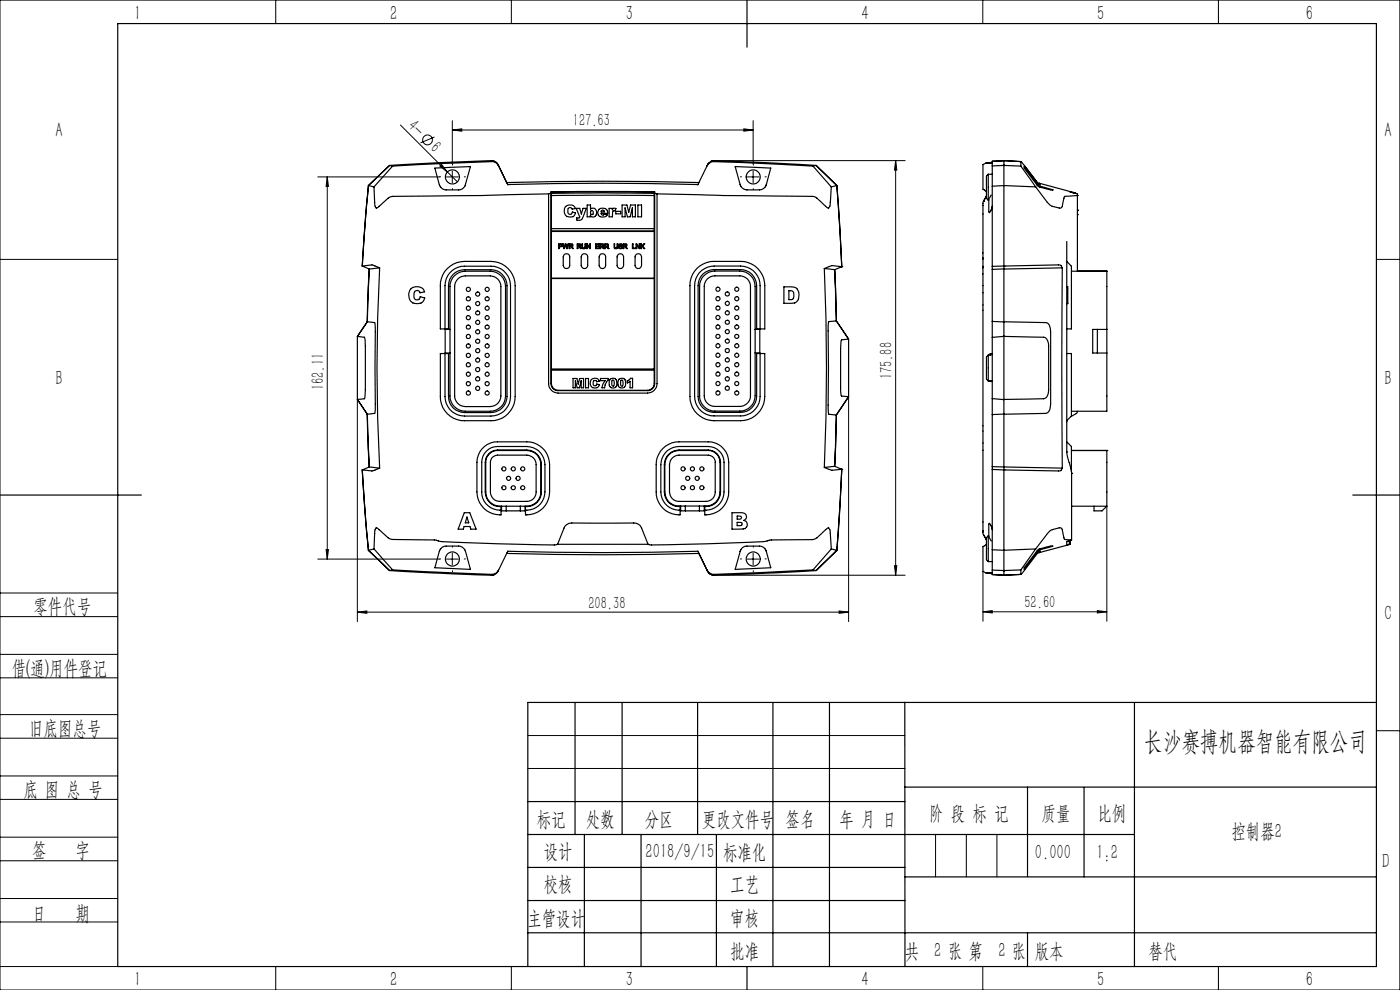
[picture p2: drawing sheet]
<svg xmlns="http://www.w3.org/2000/svg" width="297mm" height="210mm" viewBox="0 0 297 210" stroke-linecap="round" stroke-linejoin="round" font-family="sans-serif">
<g fill="none" stroke="#000" stroke-width=".21">
<path d="M0 0h297v210h-297zM58.5 0v5M108.5 0v5M208.5 0v5M258.5 0v5M67.4 37.5h25.8M69.4 37.5v81.1M69.4 37.5l.3 2h-.5zM84.9 26.5l10 10M92.2 29.1l-3 1.2M93.3 35.2l.4-.3 1.2 1.6zM94.7 37.5h2.5"/>
<path d="M94.9 36.5l2.1 2.1M96 27.6l2-.3v.5zM96 25.6v9.2M96 36.3v2.5M96 27.6h63.8M151.5 34.1h40.5M157.8 27.3l2 .3-2 .2zM158.5 37.5h2.5M159.8 25.6v9.2M159.8 36.3v2.5M190 34.1v87.9M190 34.1l.3 2h-.5z"/>
<path d="M0 55h25M292 55h5M75.8 84.7v47.2M180 84.2v47.7M67.4 118.6h25.8M69.2 116.6h.5l-.3 2zM94.7 118.6h2.5M96 117.3v2.5M158.5 118.6h2.5M159.8 117.3v2.5M234.8 107.4v24.4M0 138.8h25"/>
<path d="M0 125.8h25M0 130.8h25M75.8 129.8l2-.2v.5zM75.8 129.8h104.2M151.5 122h40.5M178 129.6l2 .2-2 .3zM189.8 120h.5l-.3 2zM208.5 129.8l2-.3v.5zM208.5 121.2v10.6M208.5 129.8h26.3M232.8 129.5l2 .3-2 .2zM0 143.8h25"/>
<path d="M0 156.6h25M0 151.6h25M112 156h80M292 155h5M0 169.6h25M0 164.6h25M0 177.6h25M112 163h80M198.5 177v9M205 177v9M211.5 177v9M0 182.6h25"/>
<path d="M0 190.6h25M0 195.6h25M0 205h25M58.5 205v5M108.5 205v5M208.5 205v5M258.5 205v5"/>
<circle cx="90.7" cy="29.7" r="1.05"/>
</g>
<g fill="none" stroke="#000" stroke-width=".21" stroke-dasharray="30.5 1.3 1.3 1.3">
<path d="M93.5 37.5h-.3M96 35v-.2M98.5 37.5h.2M157.3 37.5h-.2M159.8 35v-.2M162.3 37.5h.3M96 40v.3M159.8 40v.3M93.5 118.6h-.3M96 116.1v-.3M98.5 118.6h.2M157.3 118.6h-.2"/>
<path d="M159.8 116.1v-.3M162.3 118.6h.3M96 121.1v.2M159.8 121.1v.2"/>
</g>
<g fill="none" stroke="#000" stroke-width=".25">
<path d="M25 5h267v200h-267zM158.5 0v10M78.2 39.4l-.6 6.3-.7 10.7M78.2 39.4l1.1 .2M79.3 39.6l.2 3.3a1.05 1.05 0 0 0 .4 1.2l2.4-2.1 1-.3 18.9-.2M82.6 35.1l-4.5 4.3-1.3 17M82.7 35.1l-4.5 4.3M82.7 35.1l.6 .1M83.3 35.2l-4 4.4M92.3 35.7l7.5-.4-1.1 3.8a1.5 1.5 0 0 1-1.4 1.2h-2.6a1.56 1.56 0 0 1-1.5-1.1zM104.2 34.1a1.53 1.53 0 0 1 1.5 .8M105.7 34.9l1.8 3.8a736.7 736.7 0 0 1 40.8 0"/>
<path d="M105.7 34.9a1.61 1.61 0 0 0-1.5-.8l-21.5 1M105.7 34.9l.1 .3M105.8 35.2a1.5 1.5 0 0 0-1.4-.9l-21.1 .9M105.8 35.2l1.9 4M107.7 39.1a721.5 721.5 0 0 1 40.4 0M150 35.2a1.6 1.6 0 0 1 1.4-.9l21.1 .9M150 35.2l-2 4M150.1 34.9a1.48 1.48 0 0 1 1.4-.8l21.6 1M150.1 34.9l-.1 .3M150.4 34.6l-.3 .3M151.5 34.1l-.5 .1M157 39l-1-3.7 7.5 .4-.9 3.5a1.54 1.54 0 0 1-1.5 1.1h-2.6a1.52 1.52 0 0 1-1.5-1.2"/>
<path d="M172.5 35.2l3.9 4.4M173.1 35.1l4.4 4.3M173.1 35.1l-.6 .1M173.2 35.1l4.4 4.3 1 17.2M176.4 39.6l-.2 2.9a1.84 1.84 0 0 1-.5 1.7l-1.4-1.2a2.39 2.39 0 0 0-2-1.3l-18.8-.2-14.1-.4M177.5 39.4l1.1 17.2M177.5 39.4l-1.1 .2M209.1 34.6l-.6 .3v4.6a.8 .8 0 0 0 .6 1l.2 .2M209.7 37v5.5M209.7 37l-.4 .4v4.7l.4 .4M209.7 37h.8M210.5 39.5v17"/>
<path d="M210.5 35.2v4.3M213 35.1h.1M213 39.4v17M213 35.1v4.3M213 34.1l-2.5 .1-.1 .3-1.3 .1 1.4 .1v.5M213 39.4l6.7 .2M213 35.1l3.6 .1M213 39.4l-2.5 .1M213 35.1l-2.5 .1M216.6 35.2l3.1 4.4M216.6 35.2v-.9l3.6 4.6M216.6 34.3l-3.6-.2v1"/>
<path d="M217.3 35.3l2.8 3.9a3.6 3.6 0 0 0 2.1 .7l1.2 .4-1.3-.2-1.7-.5-.3-.2-2.8-3.7zM219.7 39.6l2.5 3.3a3.3 3.3 0 0 0 2.8 1.2l.4-.3 .5-2.1 2.7-.2M220.2 38.9l.5 .3M220.2 38.9h.4M220.5 39.1v-.2l6.5 1.7M76.8 56.4h.1M76.9 56.4l2.1-.2 1.5 .6M76.9 56.4l1.5 .7M78.3 57l-.4 11.3-2.1 3.1M78.4 57.1l-.5 11.2M80.5 56.8a399.8 399.8 0 0 0 0 42.5M80.5 56.8l-2.1 .3"/>
<path d="M94.9 57a5.1 5.1 0 0 1 3.7-1.6h5.5a5.2 5.2 0 0 1 5.2 5.2v23.5a5.1 5.1 0 0 1-5.2 5.1h-5.5a5.1 5.1 0 0 1-5.2-5.1v-9.1h1.7v9.1a3.4 3.4 0 0 0 3.5 3.4h5.5a3.4 3.4 0 0 0 3.5-3.4v-23.5a3.4 3.4 0 0 0-3.5-3.4h-5.5a3.4 3.4 0 0 0-3.5 3.4v9.2h-1.7v-9.2a5.2 5.2 0 0 1 1.5-3.6zM96.4 58.5a3.3 3.3 0 0 1 2.3-1h5.3a3.3 3.3 0 0 1 3.2 3.3v23.2a3.3 3.3 0 0 1-3.2 3.2h-5.3a3.3 3.3 0 0 1-3.2-3.2v-23.2a3.3 3.3 0 0 1 .9-2.3zM97.1 59.2a2.15 2.15 0 0 1 1.6-.7h5.3a2.29 2.29 0 0 1 2.3 2.3v23.2a2.29 2.29 0 0 1-2.3 2.2h-5.3a2.29 2.29 0 0 1-2.3-2.2v-23.2a2.31 2.31 0 0 1 .7-1.6zM102.2 41.5h.1M116.4 41.1l-14.1 .4M116.4 41.1v40.3a2.05 2.05 0 0 0 2 2h19a2.05 2.05 0 0 0 2-2v-40.3M116.9 41v40.4a1.51 1.51 0 0 0 1.5 1.5h19a1.51 1.51 0 0 0 1.5-1.5v-40.4M116.9 41v-.3l5.5-.1 16.5 .1v.3M116.9 41l-.5 .1M117 41.5h21.8M117 41h21.8M117 41v-.3l5.4-.1 16.4 .1v.3"/>
<path d="M117 59.1h21.8v22.3a1.45 1.45 0 0 1-1.4 1.4h-19a1.45 1.45 0 0 1-1.4-1.4zM117 49.1h21.8v9.9h-21.8zM117 41v8h21.8v-8M117 48.5h21.8M118.5 51.7h.5a.31 .31 0 0 1 .2 .4 .31 .31 0 0 1-.3 .2h-.3v.4h-.1zM118.6 51.8l.5 .1v.2l-.5 .1zM119.3 51.7h.2l.2 .9 .2-.9h.2l.2 .9 .3-.9-.2 1h-.2l-.2-.8-.3 .8h-.1zM119.7 54a.69 .69 0 0 1 .7-.1 .69 .69 0 0 1 .5 .6v1.8a.69 .69 0 0 1-.7 .7 .69 .69 0 0 1-.7-.7v-1.8zM120 43.8a1.27 1.27 0 0 1 2.1 .4l-.7 .2a.47 .47 0 0 0-.5-.4 .47 .47 0 0 0-.4 .4v.5a.48 .48 0 0 0 .4 .6 .48 .48 0 0 0 .5-.5l.7 .2a1.29 1.29 0 0 1-1.9 .6 1.29 1.29 0 0 1-.2-2zM120.8 51.7h.3a.29 .29 0 0 1 .4 .2 .29 .29 0 0 1-.2 .4l.3 .4h-.1l-.4-.4h-.2v.4h-.1zM120.9 51.8l.4 .1a.16 .16 0 0 1 .1 .2 .16 .16 0 0 1-.2 .1h-.3zM122.2 44.2h.8l.3 1.2 .4-1.2h.7l-.8 2.1-.4 .4h-.8l-.1-.5h.5l.2-.2z"/>
<path d="M122.4 51.7h.4a.29 .29 0 0 1 .4 .2 .29 .29 0 0 1-.2 .4l.3 .4h-.1l-.4-.4h-.2v.4h-.2zM122.6 51.8h.3a.19 .19 0 0 1 .2 .3 .19 .19 0 0 1-.3 .1h-.2zM123.5 51.7l.1 .7a.27 .27 0 0 0 .3 .2 .27 .27 0 0 0 .2-.3v-.6h.1v.5a.4 .4 0 0 1-.3 .6 .4 .4 0 0 1-.4-.4zM123.5 54a.69 .69 0 0 1 .8-.1 .69 .69 0 0 1 .4 .6v1.8a.69 .69 0 0 1-.7 .7 .69 .69 0 0 1-.7-.7v-1.8zM124.5 51.7h.1l.5 .8 .1-.8v1l-.6-.7v.7h-.1zM124.6 43.5h.7v.9a.79 .79 0 0 1 .9-.1 .79 .79 0 0 1 .4 .8l-.1 .5a.71 .71 0 0 1-1.3 .1v.3h-.6zM125.3 44.8l.3-.1a.49 .49 0 0 1 .1 .8 .44 .44 0 0 1-.4-.2 .44 .44 0 0 1 0-.5zM126.4 51.7h.7l-.6 .1v.4h.5v.1h-.5v.3l.6 .1h-.7zM127.1 44.4a1.09 1.09 0 0 1 1.8 .5v.4h-1.4a.36 .36 0 0 0 .3 .3 .36 .36 0 0 0 .4-.1h.7l-.1 .2a1.15 1.15 0 0 1-2-.4zM127.3 51.7h.4a.29 .29 0 0 1 .4 .3 .29 .29 0 0 1-.3 .3l.4 .4h-.2l-.3-.4h-.3v.4h-.1zM127.3 54a.69 .69 0 0 1 .8-.1 .69 .69 0 0 1 .4 .6v1.8a.69 .69 0 0 1-.7 .7 .69 .69 0 0 1-.7-.7v-1.8zM127.4 51.8l.5 .1 .1 .2-.6 .1z"/>
<path d="M127.6 44.7l.4-.1 .2 .3h-.7zM128.3 51.7h.4a.29 .29 0 0 1 .4 .2 .29 .29 0 0 1-.3 .4l.4 .4h-.2l-.3-.4h-.3v.4h-.1zM128.4 51.8l.4 .1a.16 .16 0 0 1 .2 .2 .16 .16 0 0 1-.2 .1h-.4zM129.2 44.2h.7v.3l.3-.3h.5l-.2 .5-.5 .1-.1 1.2h-.7zM130.3 51.7l.1 .7a.27 .27 0 0 0 .3 .2 .27 .27 0 0 0 .2-.3v-.6h.2v.5a.4 .4 0 0 1-.3 .6 .4 .4 0 0 1-.5-.4zM130.6 44.8h1.1v.6h-1.1zM131.1 54a.69 .69 0 0 1 .8-.1 .69 .69 0 0 1 .4 .6v1.8a.69 .69 0 0 1-.7 .7 .69 .69 0 0 1-.7-.7v-1.8zM131.3 51.8a.43 .43 0 0 1 .7 .2l-.3-.2-.3 .1v.2l.3 .1a.29 .29 0 0 1 .3 .2 .29 .29 0 0 1-.2 .3l-.5-.1-.1-.2 .5 .3 .2-.2-.1-.2-.5-.1zM132 43.5h1l.4 1.5 .4-1.5h1v2.5h-.6v-1.9l-.5 1.9h-.6l-.5-1.9v1.9h-.6zM132.2 51.7h.4a.29 .29 0 0 1 .4 .3 .29 .29 0 0 1-.3 .3l.4 .4h-.2l-.3-.4h-.3l-.1 .4zM132.3 51.8l.5 .1 .1 .2-.6 .1zM134.2 51.7h.1v.9l.5 .1h-.6z"/>
<path d="M134.9 54a.69 .69 0 0 1 .8-.1 .69 .69 0 0 1 .4 .6v1.8a.69 .69 0 0 1-.7 .7 .69 .69 0 0 1-.7-.7v-1.8zM134.9 51.7h.2l.5 .8v-.8h.1v1h-.1l-.5-.7v.7h-.2zM135.3 43.5h.8v2.5h-.8zM136 51.7h.1v.5l.7-.5-.5 .5 .5 .5h-.2l-.4-.5-.1 .5h-.1zM138.9 41l.5 .1M147.8 56.9a5.4 5.4 0 0 1 3.7-1.5h5.6a5.1 5.1 0 0 1 5.1 5.2v9.2h-1.7v-9.2a3.4 3.4 0 0 0-3.4-3.4h-5.6a3.4 3.4 0 0 0-3.4 3.4v23.5a3.4 3.4 0 0 0 3.4 3.4h5.6a3.4 3.4 0 0 0 3.4-3.4v-9.1h1.7v9.1a5.2 5.2 0 0 1-5.1 5.1h-5.6a5.1 5.1 0 0 1-5.1-5.1v-23.5a5.2 5.2 0 0 1 1.4-3.7zM149.4 58.4a3.1 3.1 0 0 1 2.3-.9h5.3a3.3 3.3 0 0 1 3.2 3.3v23.2a3.3 3.3 0 0 1-3.2 3.2h-5.3a3.3 3.3 0 0 1-3.3-3.2v-23.2a3.3 3.3 0 0 1 1-2.4zM150.1 59.2a2.31 2.31 0 0 1 1.6-.7h5.3a2.23 2.23 0 0 1 2.2 2.3v23.2a2.29 2.29 0 0 1-2.2 2.2h-5.3a2.29 2.29 0 0 1-2.3-2.2v-23.2a2.31 2.31 0 0 1 .7-1.6zM174.9 57a485.4 485.4 0 0 1 0 42.2M174.9 57l2.2 .2M177.1 57.2l.3 10.9M177.1 57.2l.3 10.9 2.6 3.8"/>
<path d="M178.6 56.6l-2.1-.3-1.6 .7M178.6 56.6h.1M178.6 56.6l-1.5 .6M208.5 56.5h.1M208.5 55h.1M208.5 54.7h.1M208.5 56.8h.1M208.5 54.9h.1M208.5 56.6h.1M208.5 58.1h.1M208.5 53.6h.1M208.6 42.7l-.1 70.5 .8 1.3"/>
<path d="M208.6 42.7h.1M209.3 41.6l-.7 1.1M209.7 42.5h.1M210.3 41.4l-.5 .9v2.8l.5-.7 .2-.7M210.5 57.1v11.1M210.5 56.5v.6M213 56.4l11.7-.2 .4 .1 .3 .5M213 56.4l-2.5 .1M213 57l-2.5 .1M213 56.4h.1M213 57v11.3M213 56.4v.6"/>
<path d="M225.4 56.8l-12.4 .3M225.4 56.8v42.5M226.3 55.4l1 1.1v13.3h-1M226.3 51.2v44.7M227 40.7l1.1 .2M227 40.6v.1M227 40.7l1.6 .4v.4M227 40.6l1.1 .3M227.3 57.5h7.5M228.1 40.9l.1 .1M228.6 44.7h.1M228.6 45.5h.1"/>
<path d="M228.6 44.5h.1M228.6 41.5h.1M228.6 41.5v16M228.6 57.5h6.2M234.8 57.5v29.7h-7.5M75.8 71.4l1.5 .2 .2 1.8-.1 10.9-.1 .3-1.5 .1M75.8 71.4v13.3M75.8 71.4h.1M77.9 68.3l1.6 .1 .1 1.2v17.6l-.1 .5-1.6 .2M77.9 68.3l-2.1 3.1M87.2 61.3a1.77 1.77 0 0 1 2.9 .6l-1 .2a.64 .64 0 0 0-.7-.5 .64 .64 0 0 0-.6 .6 1.27 1.27 0 0 0 .3 1.3 .7 .7 0 0 0 1-.6l1 .3a1.76 1.76 0 0 1-2.1 1.1 1.76 1.76 0 0 1-1.3-2zM94.4 69.8v-9.2a4.1 4.1 0 0 1 4.2-4.1h5.5a4.1 4.1 0 0 1 4.2 4.1v23.5a4.2 4.2 0 0 1-4.2 4.2h-5.5a4.1 4.1 0 0 1-4.2-4.2v-9.1"/>
<path d="M94.4 69.8v5.2M94.4 69.9h1.1M94.4 74.9h1.1M117 78.5h21.8M117 78.3h21.8M160.2 69.9h1M160.2 74.9h1M161.2 69.8v5.2M161.3 69.8v-9.2a4.2 4.2 0 0 0-4.2-4.2h-5.6a4.1 4.1 0 0 0-4.1 4.2v23.5a4.1 4.1 0 0 0 4.1 4.1h5.6a4.1 4.1 0 0 0 4.2-4.1v-9.1M166.3 60.8h1.6a1.49 1.49 0 0 1 1.6 1.8 1.64 1.64 0 0 1-2.2 1.7h-1zM167.4 61.7h.7l.3 .4a1.31 1.31 0 0 1-.2 1.3l-.8 .2zM177.4 68.1l-1.6 .1-.1 1v18.1l.1 .6 1.6 .1"/>
<path d="M177.4 68.1l2.6 3.8M180 71.9l-1.5 .3-.2 1.8 .1 9.9 .1 .1 1.5 .2M180 71.9v12.3M209.7 75.3h.6M209.7 75.3v5.5M209.7 75.3l-.4 .4v4.7l.4 .4M210.5 68.2v3.4M210.5 75.1h-.5l-.2 .2M210.5 71.6v13M210.5 68.2l2.5 .1M213 71.4l8.4 .1a1.56 1.56 0 0 1 1.1 1.9v9.3a1.59 1.59 0 0 1-1.1 1.9l-8.4 .1M213 71.4h.1"/>
<path d="M213 68.3l9.1 .2a1.85 1.85 0 0 1 .8 1.9v15.4a1.85 1.85 0 0 1-.9 1.9l-9 .1M213 71.4l-2.5 .2M213 68.3v3.1M213 71.4v13.4M226.3 60.8h.2v3.6h-.2M226.3 75h1v13.3l-1 .9M232.8 69.9v5M234.8 69.9h-3v5h3M75.8 84.7l2.1 3.2M75.8 84.8l2.1 3 .4 11.3M75.8 84.8h.1M76.8 99.7l1.3 17 4.5 4.3"/>
<path d="M76.8 99.7h.1M76.9 99.7l.7 10.6 .6 6.4M77.9 87.9l.5 11.2M78.4 99.1l2.1 .2M78.4 99.1l-1.5 .6M80.5 99.3l-1.5 .6-2.1-.2M102.8 94.7a4.3 4.3 0 0 1 2.8-1h6.2a4.8 4.8 0 0 1 4.8 4.9v5.7a4.8 4.8 0 0 1-5.1 4.9v-1.8a3.1 3.1 0 0 0 3.3-3.1v-5.7a3.1 3.1 0 0 0-3-3.1h-6.2a2.65 2.65 0 0 0-2.7 2.6v6.2a3.1 3.1 0 0 0 3.4 3.1v1.8a4.9 4.9 0 0 1-5.1-4.9v-6.2a4.5 4.5 0 0 1 1.6-3.4zM103.8 96.3a2.32 2.32 0 0 1 1.8-.7h6.2a3 3 0 0 1 3 3v5.7a3 3 0 0 1-3 3.1h-5.8a3 3 0 0 1-3-3.1v-6.2a2.32 2.32 0 0 1 .8-1.8zM104.3 97.2l.4-.4 .9-.3h6.2a1.99 1.99 0 0 1 1.9 2.1v5.7a1.93 1.93 0 0 1-1.9 2.1h-5.8a1.99 1.99 0 0 1-2-2.1v-6.2zM121.6 80.3h.8l.3 1.2 .3-1.2h.8v2h-.5v-1.6l-.4 1.6h-.5l-.3-1.6v1.6h-.5zM124.2 80.3h.6v2h-.6zM125.5 80.5a1.02 1.02 0 0 1 1.6 .3l-.5 .2-.3-.3a.55 .55 0 0 0-.5 .6 .55 .55 0 0 0 .6 .5l.2-.4 .5 .2a1.04 1.04 0 0 1-1.5 .5 1.04 1.04 0 0 1-.1-1.6z"/>
<path d="M127.4 80.3h1.6v.3l-.5 .8-.2 .9h-.6l.3-.9 .4-.7h-1zM129.4 80.5a.82 .82 0 0 1 1-.2 .82 .82 0 0 1 .4 .9 .84 .84 0 0 1-.7 1.1 .84 .84 0 0 1-.9-1zM129.9 80.6h.2l.2 .3-.2 1-.2-.1-.1-.3zM131.3 80.5a.82 .82 0 0 1 1-.2 .82 .82 0 0 1 .4 .9 .84 .84 0 0 1-.8 1.1 .84 .84 0 0 1-.8-1zM131.7 80.7l.3-.1 .2 .3-.2 1h-.2l-.1-.2zM133.1 80.8l.6-.6h.5v2.1h-.5v-1.4l-.6 .3zM140.6 95.1a5 5 0 0 1 3.4-1.4h6.2a4.3 4.3 0 0 1 4.4 4.4v6.2a4.8 4.8 0 0 1-5.1 4.9v-1.8a3.1 3.1 0 0 0 3.4-3.1v-6.2a2.65 2.65 0 0 0-2.7-2.6h-6.2a3.1 3.1 0 0 0-3.1 3.1v5.7a3.1 3.1 0 0 0 3.4 3.1v1.8a4.8 4.8 0 0 1-5.1-4.9v-5.7a4.6 4.6 0 0 1 1.4-3.5zM141.9 96.4a2.87 2.87 0 0 1 2.1-.8h6.2a2.53 2.53 0 0 1 2.6 2.5v6.2a2.95 2.95 0 0 1-3 3h-5.8a2.95 2.95 0 0 1-3-3v-5.7a3.1 3.1 0 0 1 .9-2.2zM142.6 97.1l.7-.4 .7-.2h6.2a1.51 1.51 0 0 1 1.5 1.6v6.2a1.93 1.93 0 0 1-1.9 2.1h-5.8a1.99 1.99 0 0 1-2-2.1v-5.7l.2-.8zM174.9 99.2l1.6 .6 2.1-.3M177.1 98.9l-2.2 .3M177.1 98.9l1.5 .6"/>
<path d="M177.4 88l-.3 10.9M178.6 99.5l-1.1 17.2M178.6 99.5h.1M178.6 99.5l-1 17.2-4.4 4.3M180 84.2l-2.6 3.8-.3 10.9M180 84.2l-2.6 3.8M209.7 80.8h.6M209.9 80.8l.6 .1M210.5 84.6l2.5 .2M210.5 84.6v3.3M210.5 99.6l2.5 .1M210.5 99.6v17"/>
<path d="M210.5 99l2.5 .1M210.5 87.9v11.1M210.5 99v.6M213 99.1l12.4 .2M213 84.8v3M213 99.7v17M213 99.7h.1M213 87.8v11.3M213 99.1v.6M213 87.8l-2.5 .1M225.4 99.3l-.3 .5-.3 .1-11.8-.2M226.3 95.9h.1"/>
<path d="M226.3 95.9l.1 1 .9 2.8v.7M226.3 93.7l1 1v5.4M226.3 89.2v.3M227.3 95.6h7.5M228.6 87.2l-.2 .5-1.2 .7M234.8 95.6v11.8M234.8 95.6h.1M0 105h30M78.2 116.7l4.5 4.3M79.3 116.4l4 4.5M79.3 116.4l-1.1 .3M98.5 108.8h1.2l1.3 3.4h-1.1l-.2-.5h-1.2l-.2 .5h-1.1z"/>
<path d="M98.7 117a1.54 1.54 0 0 0-1.4-1.2h-2.6a1.54 1.54 0 0 0-1.5 1.1l-.9 3.5 7.5 .4-1-3.8M99.1 109.7l.3 1.2h-.7zM106.3 108.2a3.9 3.9 0 0 1-4.1-3.9v-6.2a3.4 3.4 0 0 1 3.4-3.4h6.2a3.8 3.8 0 0 1 3.8 3.9v5.7a3.9 3.9 0 0 1-4.1 3.9M106.3 108.4h5.2M106.4 107.4v1M107.4 107.4v1M107.5 117.4a736.7 736.7 0 0 0 40.8 0M107.7 116.9a721.5 721.5 0 0 0 40.4 0M107.7 116.9l-1.9 4.1M110.4 107.4v1M111.4 107.4v1M118.3 115.5l-.7 .1-8.9-.2a186.7 186.7 0 0 1-15.7-.6l-.7-.3-9-.1a2.58 2.58 0 0 1-2-1.3l-1.1-1-.4-.1a2.57 2.57 0 0 0-.4 1.9l-.1 2.5"/>
<path d="M118.3 115.5h19.2M118.3 115.5l1.4-3.5a1.68 1.68 0 0 1 1.6-1.1h13.1a1.68 1.68 0 0 1 1.7 1.1l1.4 3.5M137.5 115.5l.7 .1 8.9-.2a183.2 183.2 0 0 0 15.6-.6l.7-.3h8.9a3.4 3.4 0 0 0 2-1.4l1.5-1.1 .3 .6 .3 3.8M144.3 108.2a3.9 3.9 0 0 1-4.1-3.9v-5.7a3.9 3.9 0 0 1 3.8-3.9h6.2a3.4 3.4 0 0 1 3.4 3.4v6.2a3.9 3.9 0 0 1-4.1 3.9M144.3 108.4h5.2M144.4 107.3v1.1M145.4 107.3v1.1M148 116.9l2.1 4.3M148.4 107.3v1.1M149.4 107.3v1.1M155.3 108.8a5 5 0 0 1 2.7 .1 .81 .81 0 0 1 .4 .8 .81 .81 0 0 1-.6 .7 .93 .93 0 0 1 .7 1 .93 .93 0 0 1-.8 .8h-2.4zM156.4 110.8h.8a.33 .33 0 0 1 .2 .3 .33 .33 0 0 1-.2 .4h-.8z"/>
<path d="M156.4 109.5h.7a.32 .32 0 0 1 .2 .4 .32 .32 0 0 1-.3 .2h-.6zM157.5 116.2l.8-.4h2.8a1.45 1.45 0 0 1 1.5 1.1l.9 3.5-7.5 .4 1-3.9zM176.4 116.4l-3.9 4.5M176.4 116.4l1.1 .3M177.5 116.7l-4.4 4.3M208.5 112.6v.1M209.3 115.4l-.8 .5v5.3l.6 .3M209.7 113.7v5.4M209.7 113.7l-.4 .3v4.7l.4 .4M209.7 119.1h.8M209.7 113.7h.1M210.5 116.6v4.3"/>
<path d="M210.5 112.4l-.2-.9-.5-.5v2.8l.5 1M210.5 116.6l2.5 .1M213 116.7v4.3M219.7 116.4l-3.1 4.5M219.7 116.4l-6.7 .3M220.1 116.7l.2-.2 1.7-.5 1.3-.2-2.9 .9-3.1 4.1v-.4zM220.2 117.3l-3.6 4.5v-.9M220.6 117.2l-.4 .1M220.7 116.9l-.5 .4M226.8 115.5h.3M226.9 114.7l-.1 .8M227.1 115.5l-6.6 1.7v-.3"/>
<path d="M227.1 114.6v.9M227.3 114.5l-1.5-.1-.4-2-.3-.4h-.3a3.6 3.6 0 0 0-3.1 1.9l-2 2.5M227.3 114.5l-.6 .3a.53 .53 0 0 0-.4 .7v.1l.5-.1M227.3 100.4h.1M227.3 107.4h7.5M227.3 100.4v14.1M232.1 107.4v1h1.7l1-1M287 105h10M82.7 121l21.5 1M83.3 120.9l21.1 .9a1.6 1.6 0 0 0 1.4-.8M83.3 120.9l-.6 .1M104.8 121.9l-.6 .1"/>
<path d="M105.7 121.2a1.48 1.48 0 0 1-1.5 .8M105.7 121.2l-.3 .3M105.8 121l-.1 .2M150.1 121.2a1.46 1.46 0 0 0 1.4 .8M150.1 121.2a1.48 1.48 0 0 0 1.4 .8M172.5 120.9l-21.1 .9a1.71 1.71 0 0 1-1.4-.8l.1 .2M172.5 120.9l.6 .1M173.1 121l-21.6 1M210.5 120.9v.6h-1.4l1.3 .2 .1 .2 2.5 .1M210.5 120.9l2.5 .1M213 121h.1M213 121v1"/>
<path d="M216.6 120.9l-3.6 .1M216.6 121.8l-3.6 .2M122 149v28M132 149v28M148 149v28M164 149v56M176 149v56M191.9 149l.1 56M240.7 149v56M292 149h-180v56M112 177h128.7M112 170h80"/>
<path d="M124 177v28M136 177v28M152 177v28M191.9 167h100.1M218 167v18.9M230 167v19M112 197.9h180M112 184h80M112 191h80M192 186h100M218 197.9v7.1M158.5 205v5"/>
<circle cx="96" cy="37.5" r="1.5"/>
<circle cx="159.8" cy="37.5" r="1.5"/>
<circle cx="99.3" cy="71.4" r=".45"/>
<circle cx="99.3" cy="77.4" r=".46"/>
<circle cx="99.4" cy="67.4" r=".44"/>
<circle cx="99.4" cy="63.4" r=".44"/>
<circle cx="99.4" cy="61.4" r=".44"/>
<circle cx="99.4" cy="69.4" r=".44"/>
<circle cx="99.4" cy="75.4" r=".44"/>
<circle cx="99.4" cy="73.4" r=".44"/>
<circle cx="99.4" cy="79.4" r=".44"/>
<circle cx="99.4" cy="65.4" r=".44"/>
<circle cx="101.3" cy="74.4" r=".45"/>
<circle cx="101.3" cy="70.4" r=".43"/>
<circle cx="101.3" cy="66.4" r=".43"/>
<circle cx="101.3" cy="64.4" r=".43"/>
<circle cx="101.3" cy="72.4" r=".43"/>
<circle cx="101.3" cy="78.4" r=".43"/>
<circle cx="101.3" cy="76.4" r=".43"/>
<circle cx="101.3" cy="68.4" r=".43"/>
<circle cx="101.3" cy="62.4" r=".43"/>
<circle cx="103.3" cy="71.4" r=".44"/>
<circle cx="103.3" cy="77.4" r=".45"/>
<circle cx="103.4" cy="69.4" r=".43"/>
<circle cx="103.4" cy="63.4" r=".43"/>
<circle cx="103.4" cy="61.4" r=".43"/>
<circle cx="103.4" cy="67.4" r=".43"/>
<circle cx="103.4" cy="75.4" r=".43"/>
<circle cx="103.4" cy="73.4" r=".43"/>
<circle cx="103.4" cy="79.4" r=".43"/>
<circle cx="103.4" cy="65.4" r=".43"/>
<circle cx="152.3" cy="79.4" r=".46"/>
<circle cx="152.3" cy="77.4" r=".44"/>
<circle cx="152.3" cy="73.4" r=".44"/>
<circle cx="152.3" cy="61.4" r=".44"/>
<circle cx="152.3" cy="67.4" r=".44"/>
<circle cx="152.3" cy="75.4" r=".44"/>
<circle cx="152.3" cy="63.4" r=".44"/>
<circle cx="152.3" cy="65.4" r=".44"/>
<circle cx="152.3" cy="71.4" r=".44"/>
<circle cx="152.3" cy="69.4" r=".44"/>
<circle cx="154.3" cy="76.4" r=".45"/>
<circle cx="154.3" cy="74.4" r=".43"/>
<circle cx="154.3" cy="70.3" r=".43"/>
<circle cx="154.3" cy="64.3" r=".43"/>
<circle cx="154.3" cy="78.4" r=".43"/>
<circle cx="154.3" cy="62.4" r=".43"/>
<circle cx="154.3" cy="72.4" r=".43"/>
<circle cx="154.3" cy="68.4" r=".43"/>
<circle cx="154.3" cy="66.4" r=".43"/>
<circle cx="156.3" cy="79.4" r=".45"/>
<circle cx="156.3" cy="73.3" r=".43"/>
<circle cx="156.3" cy="77.4" r=".43"/>
<circle cx="156.3" cy="61.3" r=".43"/>
<circle cx="156.3" cy="67.3" r=".43"/>
<circle cx="156.3" cy="75.4" r=".43"/>
<circle cx="156.3" cy="65.4" r=".43"/>
<circle cx="156.3" cy="71.4" r=".43"/>
<circle cx="156.3" cy="63.4" r=".43"/>
<circle cx="156.3" cy="69.4" r=".43"/>
<circle cx="99.3" cy="83.4" r=".46"/>
<circle cx="99.4" cy="81.4" r=".44"/>
<circle cx="101.3" cy="80.4" r=".45"/>
<circle cx="101.3" cy="82.4" r=".43"/>
<circle cx="103.3" cy="83.4" r=".45"/>
<circle cx="103.4" cy="81.4" r=".43"/>
<circle cx="106.9" cy="99.5" r=".43"/>
<circle cx="108.9" cy="99.5" r=".44"/>
<circle cx="110.9" cy="99.5" r=".43"/>
<circle cx="144.9" cy="99.4" r=".44"/>
<circle cx="146.9" cy="99.5" r=".43"/>
<circle cx="148.9" cy="99.5" r=".43"/>
<circle cx="152.3" cy="83.4" r=".44"/>
<circle cx="152.3" cy="81.4" r=".44"/>
<circle cx="154.3" cy="82.4" r=".45"/>
<circle cx="154.3" cy="80.4" r=".43"/>
<circle cx="156.3" cy="83.4" r=".43"/>
<circle cx="156.3" cy="81.4" r=".43"/>
<circle cx="96" cy="118.6" r="1.5"/>
<circle cx="106.9" cy="103.5" r=".43"/>
<circle cx="107.9" cy="101.5" r=".43"/>
<circle cx="108.9" cy="103.5" r=".44"/>
<circle cx="109.9" cy="101.5" r=".43"/>
<circle cx="110.9" cy="103.5" r=".43"/>
<circle cx="144.9" cy="103.4" r=".44"/>
<circle cx="145.9" cy="101.5" r=".44"/>
<circle cx="146.9" cy="103.4" r=".43"/>
<circle cx="147.9" cy="101.5" r=".44"/>
<circle cx="148.9" cy="103.4" r=".43"/>
<circle cx="159.8" cy="118.6" r="1.5"/>
</g>
<g fill="#000">
<path d="M93.3 35.2l.4-.3 1.2 1.6z"/>
<path d="M69.4 37.5l.3 2h-.5zM69.2 116.6h.5l-.3 2zM190 34.1l.3 2h-.5zM189.8 120h.5l-.3 2z"/>
<path d="M96 27.6l2-.3v.5zM157.8 27.3l2 .3-2 .2z"/>
<path d="M75.8 129.8l2-.2v.5zM178 129.6l2 .2-2 .3z"/>
<path d="M208.5 129.8l2-.3v.5zM232.8 129.5l2 .3-2 .2z"/>
</g>
<text font-size="5.6" x="242.7" y="159.1">长沙赛搏机器智能有限公司</text>
<g font-size="4.4">
<text x="28.5" y="4.1">1</text>
<text x="82.7" y="4.1">2</text>
<text x="132.7" y="4.1">3</text>
<text x="182.7" y="4.1">4</text>
<text x="232.7" y="4.1">5</text>
<text x="277" y="4.1">6</text>
<text x="11.7" y="29.1">A</text>
<text x="293.7" y="29.1">A</text>
<text x="11.7" y="81.6">B</text>
<text x="293.7" y="81.6">B</text>
<text x="7.1" y="130.1">零件代号</text>
<text x="293.7" y="131.6">C</text>
<text x="2.5" y="143.2">借(通)用件登记</text>
<text x="6.2" y="155.8">旧底图总号</text>
<text x="5" y="168.9">底 图 总 号</text>
<text x="197.1" y="173.8">阶 段 标 记</text>
<text x="221" y="173.8">质量</text>
<text x="232.8" y="173.8">比例</text>
<text x="113.9" y="175.2">标记</text>
<text x="124.3" y="175.2">处数</text>
<text x="136.8" y="175.2">分区</text>
<text x="148.9" y="175.2">更改文件号</text>
<text x="166.7" y="175.2">签名</text>
<text x="178.1" y="175.2">年 月 日</text>
<text x="261.2" y="177.8">控制器2</text>
<text x="6.8" y="181.9">签</text>
<text x="16" y="181.9">字</text>
<text x="115.3" y="182.1">设计</text>
<text x="136.9" y="181.9">2018/9/15</text>
<text x="153.4" y="182.2">标准化</text>
<text x="219.6" y="182.1">0.000</text>
<text x="232.6" y="182.1">1:2</text>
<text x="293.2" y="184.1">D</text>
<text x="115.3" y="189">校核</text>
<text x="154.9" y="189">工艺</text>
<text x="6.8" y="195.2">日</text>
<text x="16" y="195.2">期</text>
<text x="111.9" y="196.2">主管设计</text>
<text x="154.9" y="196.2">审核</text>
<text x="154.9" y="203.1">批准</text>
<text x="192" y="203.1">共</text>
<text x="198.2" y="203.1">2 张 第</text>
<text x="211.8" y="203.1">2 张</text>
<text x="219.5" y="203.1">版本</text>
<text x="243.6" y="203.1">替代</text>
<text x="28.5" y="209.1">1</text>
<text x="82.7" y="209.1">2</text>
<text x="132.7" y="209.1">3</text>
<text x="182.7" y="209.1">4</text>
<text x="232.7" y="209.1">5</text>
<text x="277" y="209.1">6</text>
</g>
<g font-size="3.8">
<text x="86.4" y="26.9" transform="rotate(45 86.4 26.9)">4-</text>
<text x="121.5" y="26.8">127.63</text>
<text x="91.1" y="31.7" transform="rotate(45 91.1 31.7)">6</text>
<text x="68.7" y="82.8" transform="rotate(-90 68.7 82.8)">162.11</text>
<text x="189.3" y="80.5" transform="rotate(-90 189.3 80.5)">175.88</text>
<text x="124.8" y="129.1">208.38</text>
<text x="217.3" y="129">52.60</text>
</g>
</svg>
